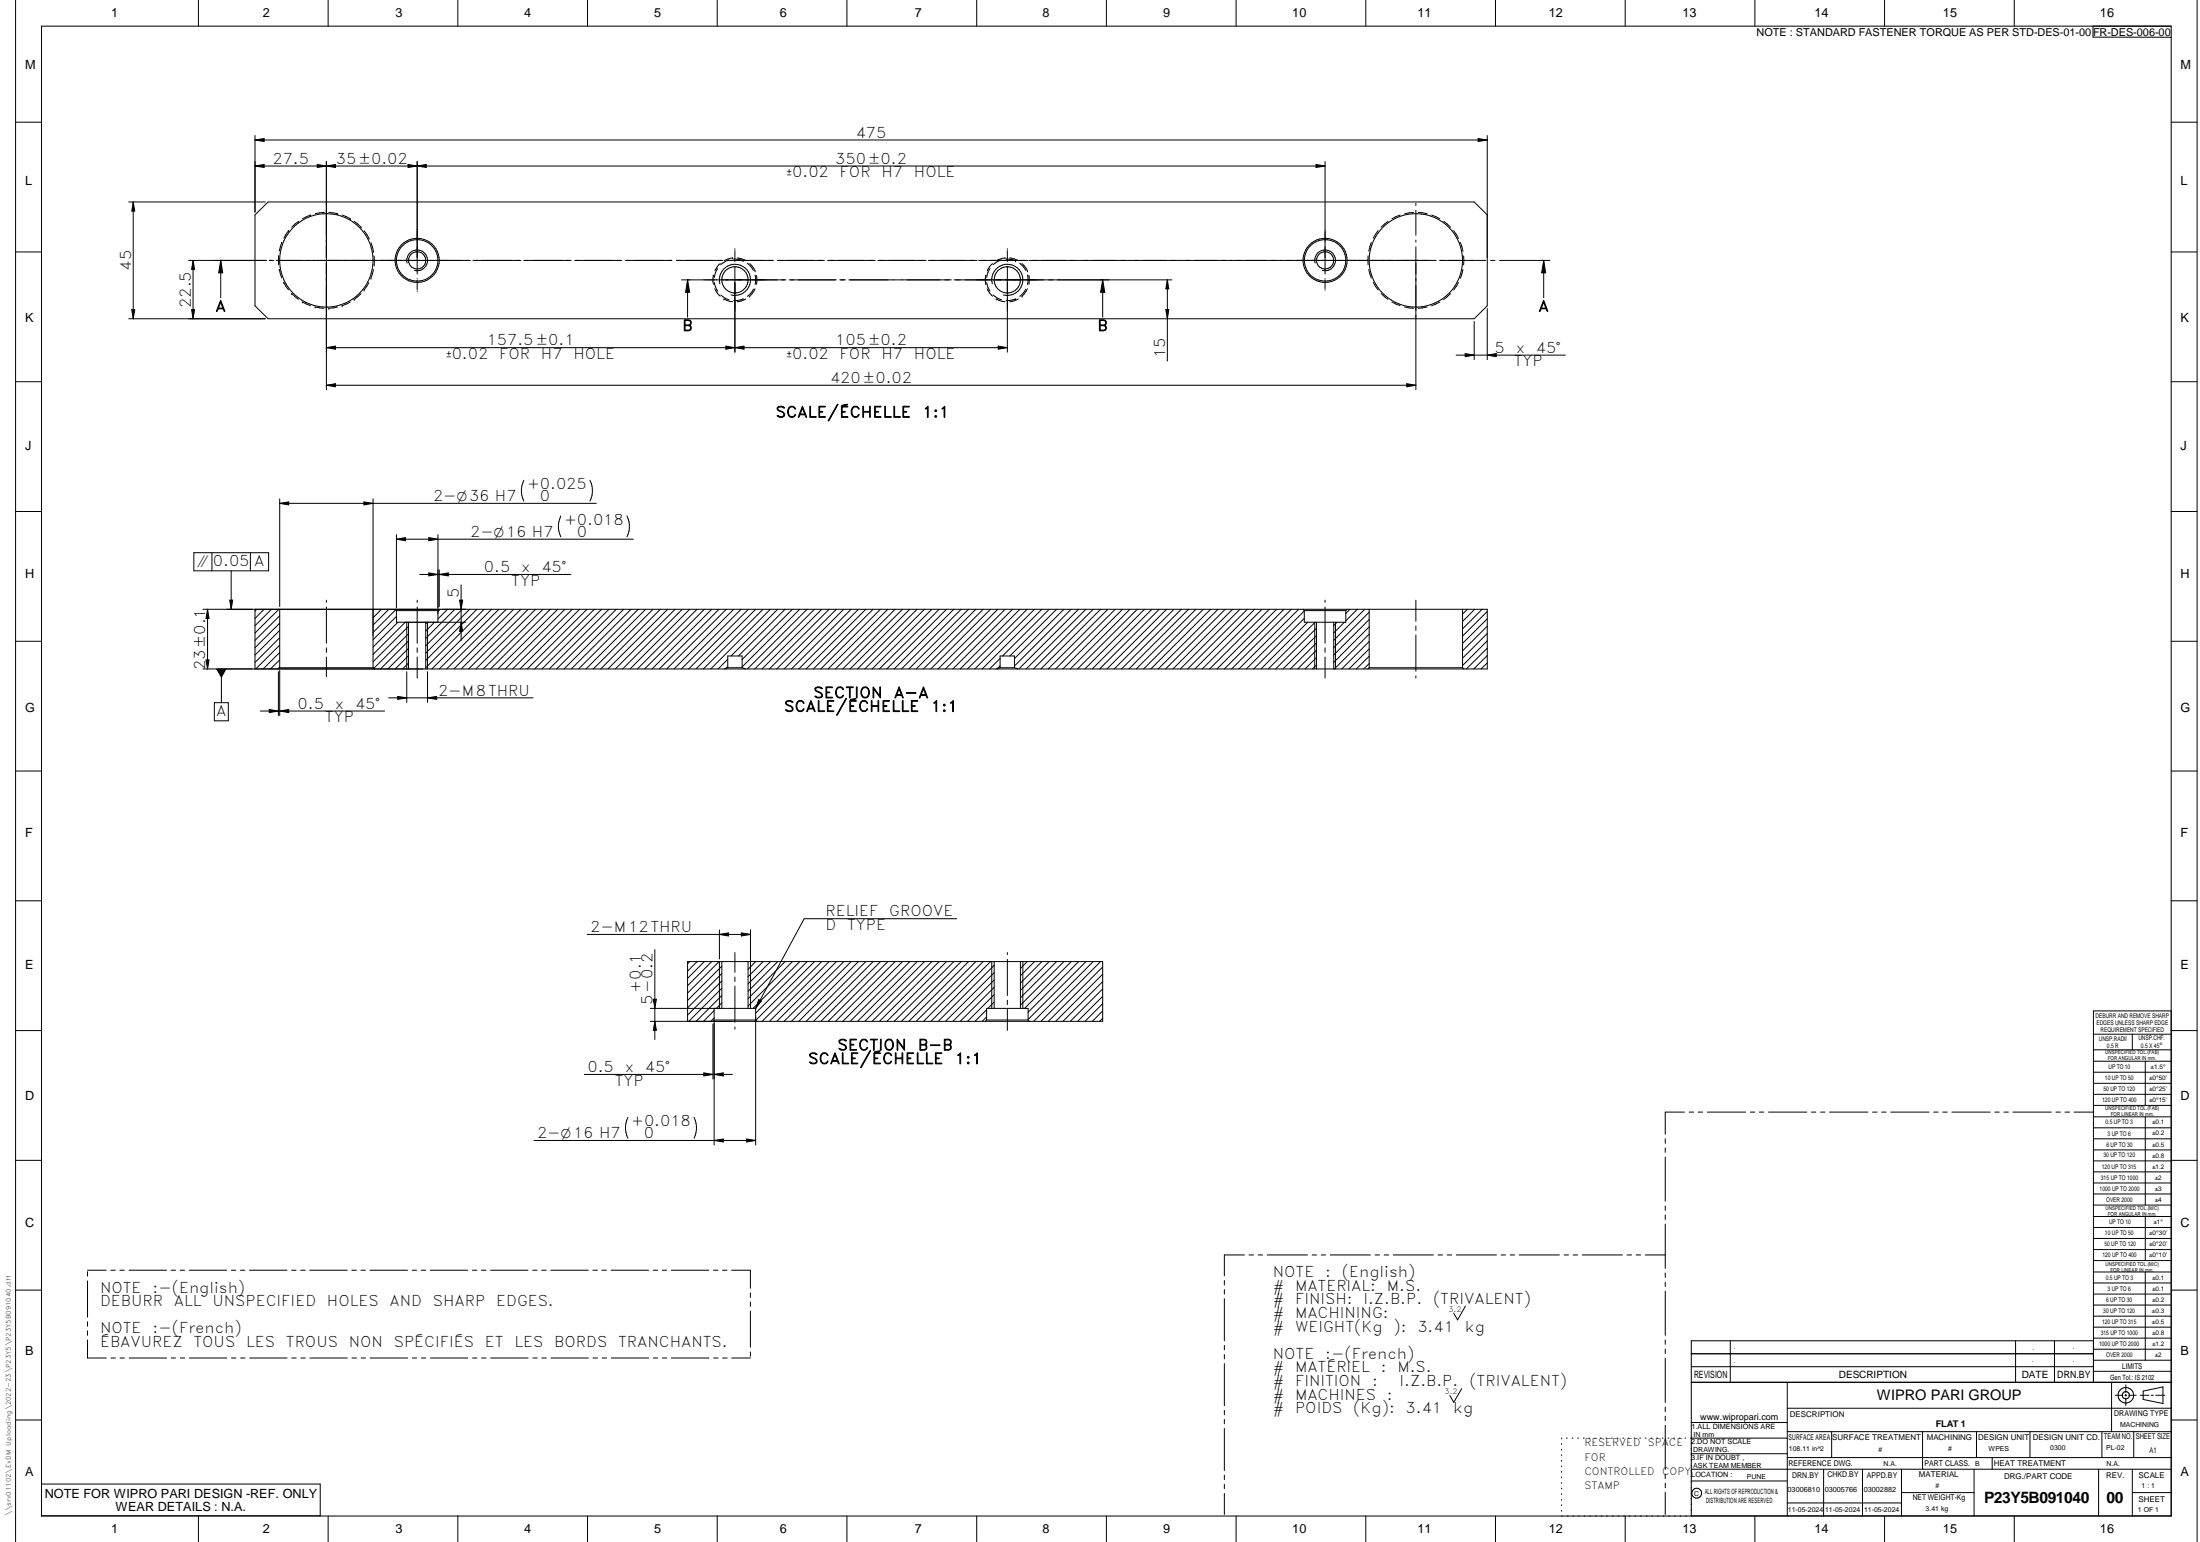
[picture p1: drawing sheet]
<svg xmlns="http://www.w3.org/2000/svg" width="848mm" height="594mm" viewBox="0 0 848 594" stroke-linecap="round" stroke-linejoin="round" font-family="sans-serif">
<g fill="none" stroke="#000" stroke-width=".39">
<path d="M6 .1v593.9M16 10.1h821v574h-821zM76.5 .1v10M126.5 .1v10M176.5 .1v10M226.5 .1v10M276.5 .1v10M326.5 .1v10M376.5 .1v10M426.5 .1v10M476.5 .1v10M526.5 .1v10"/>
<path d="M576.5 .1v10M626.5 .1v10M676.5 .1v10M726.5 .1v10M776.5 .1v10M806.8 10.1v4.2l30.2 .1M847 .1v593.9M6 47.1h10M98.3 52.2v29.5M98.3 53.9l3.5-.5v1.1zM98.3 53.9h475M569.8 53.4l3.5 .5-3.5 .6z"/>
<path d="M573.3 52.2v65.6l-5 5h-465l-5-5v-35l5-5h465l5 5M837 47.1h10M49.6 77.8h52.7M51.4 77.8l.5 3.5h-1.1zM51.4 77.8v45M98.3 64l3.5-.6v1.1zM98.3 64h412.5M122.3 63.4l3.5 .6-3.5 .5zM125.8 62.2v88M125.8 64l3.5-.6v1.1zM157.3 63.4l3.5 .6-3.5 .5zM160.8 62.2v43.4"/>
<path d="M160.8 64l3.5-.6v1.1zM507.3 63.4l3.5 .6-3.5 .5zM510.8 62.2v43.4M545.8 78.3v.9M6 97.1h10M107.4 98.6h.1M107.4 98.6v3.4M108.6 93.4h.1M108.6 93.4l-.9 3.3M111.3 88.9l-1.9 2.9M111.3 88.9h.1M115.1 85.3h.1"/>
<path d="M115.1 85.3l-2.6 2.2M119.8 82.8h.1M119.8 82.8l-3.2 1.4M124.9 81.8l-3.4 .5M124.9 81.8h.1M126.8 81.8l3.4 .5M130.2 82.3h.1M132 82.8l3 1.5M135 84.3h.1M136.6 85.3l2.6 2.2M139.2 87.5h.1M140.4 88.9l1.8 2.9"/>
<path d="M142.2 91.8h.1M143 93.5l1 3.3M144 96.8h.1M144.2 98.6v3.5M282.4 99.4h.1M282.4 99.4l-3.3 1M282.8 99.8l1.4 .1 2.2 .6M283.3 95.8v.3M283.3 96.5v3.6M284.3 99.4l1.6 .3 1.7 .8M387.4 99.4h.1M387.4 99.4l-3.4 1.1"/>
<path d="M387.9 99.8l3.6 .7M388.3 95.8v.3M388.3 96.5v3.6M389.2 99.4l1.7 .3 1.6 .8M527.4 98.6v3.4M528.6 93.4l-1 3.4M531.2 88.9l-1.8 2.9M535.1 85.3l-2.7 2.2M539.8 82.8l-3.2 1.5M544.9 81.8l-3.4 .5M545.8 81v9.7M545.8 92.5v.8"/>
<path d="M545.8 95.1v55.1M546.7 81.8l3.5 .5M551.9 82.8l3.1 1.5M556.6 85.3l2.6 2.2M560.4 88.9l1.8 2.9M563 93.5l1 3.3M564.2 98.6v3.5M837 97.1h10M50.8 119.3h1.1l-.5 3.5zM72.7 100.3h30.1M73.9 119.3h1.1l-.6 3.5zM74.4 100.3l.6 3.5h-1.1z"/>
<path d="M74.4 100.3v22.5M85.1 100.3v14.4M85.1 100.3l.8 4.8h-1.6zM103.8 100.3h1.7M107.7 103.8h.1M107.7 103.8l.9 3.3M109.4 108.8l1.8 2.9M109.4 108.8h.1M112.4 113.1h.1M112.4 113.1l2.6 2.2M116.5 116.3h.1M116.5 116.3l3.2 1.5"/>
<path d="M121.5 118.3h.1M121.5 118.3l3.3 .5M126.7 118.8h.1M130.1 118.3l-3.4 .5M131.9 117.8h.1M135 116.4l-3.1 1.4M136.5 115.4h.1M139.1 113.2l-2.6 2.2M140.3 111.8h.1M142.2 108.9l-1.9 2.9M143 107.2h.1M144 103.9l-1 3.3"/>
<path d="M144.2 102.1h.1M156.9 101.3a4 4 0 0 1 3.6-5 4 4 0 0 1 4.3 4.4 4 4 0 0 1-5 3.5M160.8 107.3v.2M160.8 108v3.6M160.8 112.1v.2M181.4 100.3h-74.9M200.8 100.3h-18.5M220.2 100.3h-18.3M239.6 100.3h-18.1M259 100.3h-17.9M260.7 100.3h17.9M262.7 107.8h4.8"/>
<path d="M265 107.8l.9 4.8h-1.6zM265 107.8v14.4M275 106h.1M275 106v3.5M275.4 108.8l.4 1.9 .8 1.5M275.5 111.3l2.1 2.8M276.6 103.5l-.8 1.4-.4 2M277.5 109.3a6 6 0 0 1 5.3-7.5 6 6 0 0 1 6.5 6.5 6 6 0 0 1-7.5 5.3M277.7 101.5l-1.3 1.3-.8 1.5M277.9 113.7l1.8 1.2 1.3 .5M279.1 115.2h.1M279.1 115.2l3.3 1"/>
<path d="M280.2 100.3h18M281 100.2l-3.2 1.8M283.3 100.6v.2M283.3 102.6v33.1M286.4 100.5h.1M286.4 115.2l-2.2 .6h-1.3M286.5 115.1h.1M287.5 115.2l-1.6 .7-1.7 .3M288.1 101.4l1.2 1.1 1.1 1.7M289 114.1h.1M289.1 101.6l2 2.8M290.4 111.4l-1.1 1.8-1.2 1"/>
<path d="M291.1 104.4h.1M291.1 111.3l-2.1 2.8M291.1 106l.2 1.8-.2 1.8M291.6 106.1v3.4M299.6 100.3h18.2M303 107.8h-35.3M304.2 107.8h18.2M319 100.3h18.4M323.7 107.8h2.2M327.2 107.8h18.7M338.4 100.3h18.6M346.1 107.8h20.6"/>
<path d="M357.8 100.3h18.8M377.2 100.3h19M380 106h.1M380 106v3.6M380.4 108.8l.4 1.9 .8 1.5M380.6 111.3l.8 1.5 1.3 1.3M381.6 103.5l-.8 1.4-.4 2M382.5 109.3a6 6 0 0 1 5.3-7.5 6 6 0 0 1 6.5 6.6 6 6 0 0 1-7.5 5.2M382.6 101.6l-1.2 1.2-.8 1.6M382.9 113.7l1.7 1.2 1.4 .5M384 115.2h.1M384 115.2l3.4 1"/>
<path d="M386 100.2l-1.4 .5-1.8 1.3M388.3 102.6v33.1M388.3 100.6v.2M391.5 115.1h.1M391.5 100.5h.1M391.5 115.2l-2.3 .6h-1.3M392.6 115.1l-1.7 .8-1.6 .3M393.1 101.4l1.2 1.1 1.1 1.7M394 114.1h.1M394 101.5l2.1 2.9M395.4 111.4l-1.1 1.8-1.2 1M396.1 106l.2 1.8-.2 1.8"/>
<path d="M396.1 104.4h.1M396.1 111.3l-2.1 2.8M396.6 106v3.5M396.7 100.3h19.1M416.1 100.3h137.5M425.1 107.8l.8 4.8h-1.6zM425.1 107.8v14.4M449.4 119.3h1.2l-.6 3.5zM450 107.8v31.3M450 107.8l.6 3.5h-1.2zM451.7 107.8h-84M506.9 101.3a4 4 0 0 1 3.6-5 4 4 0 0 1 4.3 4.4 4 4 0 0 1-5 3.5"/>
<path d="M510.8 107.3v.2M510.8 107.9v3.3M510.8 111.6v.2M527.6 103.8l1 3.3M529.4 108.8l1.8 2.9M532.4 113.1l2.7 2.3M536.5 116.3l3.2 1.5M541.4 118.3l3.5 .5M550.1 118.3l-3.4 .5M554.9 100.3h17.9M555 116.4l-3.1 1.4M559.2 113.1l-2.7 2.3"/>
<path d="M562.2 108.8l-1.8 3M564 103.8l-1 3.4M573.3 118.9v19.7M574.6 100.3h1.7M578.1 100.3h14.3M592.7 100.3h4.8M595.1 100.3l.7 4.8h-1.5zM595.1 100.3v14.4M49.6 122.8h52.7M125.8 133.9l3.5-.6v1.2zM125.8 133.9h262.5M279.8 133.3v1.2l7-1.2v1.2z"/>
<path d="M384.8 133.3l3.5 .6-3.5 .6zM561.3 136.8h42.1M564.8 136.2l3.5 .6-3.5 .6zM568.3 123.9v14.7M573.3 136.8l3.5-.6v1.2zM6 147.1h10M125.8 148.4l3.5-.6v1.2zM125.8 148.4h420M542.3 147.8l3.5 .6-3.5 .6zM837 147.1h10M6 197.1h10M107.8 192.2v41.5"/>
<path d="M107.8 193.9l3.5-.5v1.1zM107.8 193.9h122.1M140.3 193.4l3.5 .5-3.5 .6zM143.8 192.2v65.1M201.9 185a9 9 0 0 0 0 8.1M216.2 198.8a9 9 0 0 0 0 8M227.4 185a9 9 0 0 1 0 8.1M241.7 198.8a9 9 0 0 1 0 8M837 197.1h10M74.7 212.9h28.8v7h-28.8zM81.7 212.9v7M89.1 219.9v14.8"/>
<path d="M96.5 212.9v7M152.8 206v28.2M152.8 207.7h91.3M152.8 207.7l3.5-.6v1.2zM165.3 207.1l3.5 .6-3.5 .6zM168.8 206v33.7M169.3 219.5v14.2M78.2 234.7h495.1v23h-495.1M80 234.7l.6 3.6h-1.2zM80 234.7v23M88.6 231.2h1.1l-.6 3.5zM98.3 234.7v23"/>
<path d="M99 234.7l-.7 .7M101.8 234.7l-3.5 3.6M104.6 234.7l-6.3 6.4M107.5 234.7l-9.2 9.2M107.8 237.2l-9.5 9.5M107.8 234.7v22.6M125.8 231.2v.9M125.8 233.8v14M144.2 234.7l-.4 .5M147.1 234.7l-3.3 3.3M149.9 234.7l-6.1 6.1M152.3 234.7l.5 .5"/>
<path d="M152.5 234.9l-8.7 8.8M152.8 237.5l-9 9M152.8 235.2v4.5h26.7M153.4 239.7l-9.6 9.6M156.2 239.7l-12.4 12.4M156.8 239.7v18M157.5 239.7v18M160.8 231.2v.9M160.8 233.8v14M161.8 221.3h58.2M164.1 239.7v18M164.7 239.7l-.6 .6"/>
<path d="M164.8 239.7v18M165.3 220.7l3.5 .6-3.5 .6zM167.5 239.7l-3.4 3.4M169.3 221.3l3.5-.6v1.2zM169.3 234.7l-.5 .5h-16M169.7 234.7l-.9 .9M172.5 234.7l-3.7 3.8M175.3 234.7l-11.2 11.3M177.2 231.2h1.2l-.6 3.5zM177.8 239.7l.6 3.5h-1.2zM177.8 225.3v21.5M178.2 234.7l-14.1 14.1"/>
<path d="M181 234.7l-16.9 16.9M183.9 234.7l-19.8 19.7M186.6 234.7l-22.5 22.6M189.5 234.7l-23 23M192.3 234.7l-23 23M195.2 234.7l-23 23M198 234.7l-23 23M200.8 234.7l-23 23M203.6 234.7l-23 23M206.5 234.7l-23 23M209.3 234.7l-23 23M212.1 234.7l-23 23"/>
<path d="M215 234.7l-23.1 23M217.8 234.7l-23 23M220.6 234.7l-23 23M223.4 234.7l-23 23M226.3 234.7l-23.1 23M229.1 234.7l-23 23M231.9 234.7l-23 23M234.7 234.7l-22.9 23M237.6 234.7l-23 23M240.4 234.7l-23 23M243.2 234.7l-23 23M246 234.7l-22.9 23"/>
<path d="M248.9 234.7l-23 23M251.7 234.7l-23 23M254.6 234.7l-23 23M257.4 234.7l-23 23M260.2 234.7l-23 23M263 234.7l-23 23M265.9 234.7l-23 23M268.7 234.7l-23 23M271.5 234.7l-23 23M274.4 234.7l-23.1 23M277.2 234.7l-23 23M280 234.7l-23 23"/>
<path d="M282.8 234.7l-23 23M285.7 234.7l-23 23M288.5 234.7l-23 23M291.3 234.7l-23 23M294.1 234.7l-23 23M297 234.7l-23 23M299.8 234.7l-18 18M302.6 234.7l-18 18M305.5 234.7l-19.4 19.4M308.3 234.7l-22.2 22.2M311.1 234.7l-23 23M313.9 234.7l-22.9 23"/>
<path d="M316.8 234.7l-23 23M319.6 234.7l-23 23M322.4 234.7l-23 23M325.2 234.7l-22.9 23M328.1 234.7l-23 23M330.9 234.7l-23 23M333.8 234.7l-23.1 23M336.5 234.7l-22.9 23M339.4 234.7l-23 23M342.2 234.7l-23 23M345.1 234.7l-23 23M347.9 234.7l-23 23"/>
<path d="M350.7 234.7l-23 23M353.5 234.7l-23 23M356.4 234.7l-23 23M359.2 234.7l-23 23M362 234.7l-23 23M364.9 234.7l-23.1 23M367.7 234.7l-23 23M370.5 234.7l-23 23M373.3 234.7l-22.9 23M376.2 234.7l-23 23M379 234.7l-23 23M381.8 234.7l-23 23"/>
<path d="M384.6 234.7l-22.9 23M387.5 234.7l-23 23M390.3 234.7l-23 23M393.1 234.7l-23 23M395.9 234.7l-22.9 23M398.8 234.7l-23 23M401.6 234.7l-23 23M404.5 234.7l-18 18M407.3 234.7l-18 18M410.1 234.7l-19 19M412.9 234.7l-21.8 21.9M415.8 234.7l-23 23"/>
<path d="M418.6 234.7l-23 23M421.4 234.7l-23 23M424.3 234.7l-23.1 23M427.1 234.7l-23 23M429.9 234.7l-23 23M432.7 234.7l-23 23M435.6 234.7l-23 23M438.4 234.7l-23 23M441.2 234.7l-23 23M444 234.7l-23 23M446.9 234.7l-23 23M449.7 234.7l-23 23"/>
<path d="M452.5 234.7l-23 23M455.4 234.7l-23.1 23M458.2 234.7l-23 23M461 234.7l-23 23M463.8 234.7l-22.9 23M466.7 234.7l-23 23M469.5 234.7l-23 23M472.3 234.7l-23 23M475.1 234.7l-22.9 23M478 234.7l-23 23M480.8 234.7l-23 23M483.7 234.7l-23.1 23"/>
<path d="M486.5 234.7l-23 23M489.3 234.7l-23 23M492.1 234.7l-23 23M495 234.7l-23 23M497.8 234.7l-23 23M500.6 234.7l-23 23M502.3 234.7l.5 .5M502.8 235.4l-22.4 22.3M502.8 238.2l-19.5 19.5M502.8 235.2v4.5h16v-4.5M502.8 235.2h16M504.1 239.7l-18 18"/>
<path d="M506.8 239.7v18M506.9 239.7l-18 18M507.5 239.7v18M510.8 231.2v.9M510.8 233.8v14M514.1 239.7v18M514.8 239.7v18M515.4 239.7l-1.3 1.3M518.2 239.7l-4.1 4.1M519.3 234.7l-.5 .5M520.4 234.7l-1.6 1.6M523.2 234.7l-4.4 4.5"/>
<path d="M526.1 234.7l-12 12M527.8 235.8l-13.7 13.7M527.8 238.7l-13.7 13.6M527.8 234.7v22.6M545.8 231.2v8.2M563.8 234.7v22.6M565.7 234.7l-1.9 1.9M568.5 234.7l-4.7 4.7M571.3 234.7l-7.5 7.6M573.3 235.6l-9.5 9.5M573.3 238.4l-9.5 9.5M6 247.1h10"/>
<path d="M79.4 254.3h1.2l-.6 3.4zM85.3 257.7v13M107.3 258.8v16.9M107.8 248.5l-9.2 9.2M107.8 240.1l-9.5 9.5M107.8 242.9l-9.5 9.5M107.8 245.7l-9.5 9.5M107.8 251.4l-6.4 6.3M107.8 254.2l-3.5 3.5M107.8 257l-.7 .7M107.8 258.3v17.4M107.8 257.3l-.5 .4"/>
<path d="M107.8 257.3h36M125.8 249.6v1.7M125.8 253.1v7.6M143.8 257.3l.5 .4M156.8 258.8v11.8M157.5 244.1l-13.4 13.4M157.5 241.3l-13.7 13.7M157.5 246.9l-10.8 10.8M157.5 249.8l-8 7.9M157.5 252.6l-5.1 5.1M157.5 255.4l-2.3 2.3M160.8 249.6v1.7"/>
<path d="M160.8 253.1v8.1M164.8 258.8v11.8M279.9 257.5l-.6 .2M280.5 254l-3.7 3.7M280.5 256.8l-.6 .7M280.5 257.3l-.6 .2M280.5 257.3v-4.6h5.6v4.6M280.5 257.3h5.6M286.1 257.3l1.2 .4M385.5 253.7l-4 4M385.5 256.5l-1.2 1.2M385.5 257.3l-1.2 .4"/>
<path d="M385.5 257.3h5.6M391.1 257.3v-4.6h-5.6v4.6M391.1 257.3l1.2 .4M507.5 247.7l-10.1 10M507.5 250.5l-7.2 7.2M507.5 242l-15.8 15.7M507.5 253.3l-4.4 4.4M507.5 244.9l-12.9 12.8M507.5 256.2l-1.6 1.5M510.8 249.6v1.7M510.8 253.1v8.1M527.8 252.8l-4.9 4.9"/>
<path d="M527.8 244.3l-13.4 13.4M527.8 241.5l-13.7 13.7M527.8 247.1l-10.6 10.6M527.8 255.7l-2.1 2M527.8 250l-7.8 7.7M527.8 257.3l-.5 .4M527.8 257.3h36M545.8 241.2v1.7M545.8 244.6v14M563.8 257.3l.5 .4M573.3 249.7l-8 8M573.3 252.6l-5.2 5.1"/>
<path d="M573.3 241.3l-9.5 9.4M573.3 244.1l-9.5 9.5M573.3 246.9l-9.5 9.5M573.3 255.4l-2.4 2.3M837 247.1h10M82.6 270.7h5.4v7h-5.4zM100.3 273.9h48M103.8 273.3l3.5 .6-3.5 .6zM107.8 273.9l3.5-.6v1.2zM149.8 268.9h55.7M153.3 268.3l3.5 .6-3.5 .6zM164.8 268.9l3.5-.6v1.2z"/>
<path d="M545.8 260.4v.8M6 297.1h10M837 297.1h10M6 347h10M277.3 358.3v11.1M285.8 359.4l3.5 .6-3.5 .6zM289.3 358.3v30.2M368.8 353.9h-58.8l-18.7 34.6M837 347h10M226.3 360h63M252.4 365.8v34.7M265.9 370.5l-.9 .8"/>
<path d="M268.7 370.5l-3.7 3.6M271.5 370.5l-6.5 6.4M274.4 370.5l-9.4 9.3M277.2 370.5l-12.2 12.1M277.3 370.5v18M277.3 360l3.5-.6v1.2zM278.3 372.2l-13.3 13.2M278.3 375.1l-13.3 13.2M278.3 377.9l-13.3 13.2M278.3 370.5v18M283.3 367v7.6M283.3 376.4v1.7"/>
<path d="M283.3 379.9v14M288.4 370.5v18M288.5 370.5l-.1 .1M291.3 370.5l-2.9 3M294.2 370.5l-5.8 5.8M297 370.5l-8.6 8.6M299.8 370.5l-11.4 11.4M302.6 370.5l-14.2 14.3M305.5 370.5l-17.1 17.1M308.3 370.5l-18 18M311.1 370.5l-19.8 19.8M314 370.5l-22.6 22.6"/>
<path d="M316.8 370.5l-23 23M319.6 370.5l-23 23M322.5 370.5l-23 23M325.3 370.5l-23 23M328.1 370.5l-23 23M330.9 370.5l-23 23M333.8 370.5l-23 23M336.6 370.5l-23 23M339.4 370.5l-23 23M342.3 370.5l-23.1 23M345.1 370.5l-23 23M347.9 370.5l-23 23"/>
<path d="M350.7 370.5l-23 23M353.6 370.5l-23 23M356.4 370.5l-23 23M359.2 370.5l-23 23M362 370.5l-23 23M364.9 370.5l-23 23M367.7 370.5l-23 23M370.5 370.5l-23 23M373.4 370.5l-23 23M376.2 370.5l-23 23M379 370.5l-23 23M381.8 370.5l-22.9 23"/>
<path d="M382.3 370.5v18M383.2 377.6l-15.9 15.9M383.2 371.9l-21.5 21.6M383.2 374.7l-18.7 18.8M383.2 370.5v18M388.3 367v.8M388.3 369.6v13.9M393.4 370.5v18M394.3 370.5v18M396 370.5l-2.6 2.6M398.8 370.5l-5.4 5.4M401.7 370.5l-8.3 8.3"/>
<path d="M404.5 370.5l-11.1 11.1M407.3 370.5l-13.9 13.9M410.1 370.5l-16.7 16.8M413 370.5l-18 18M415.8 370.5l-19.5 19.5M418.6 370.5l-22.3 22.3M421.4 370.5l-23 23M424.3 370.5l-23 23M425.1 372.5l-21 21M425.1 375.3l-18.1 18.2M425.1 378.2l-15.4 15.3M6 397h10"/>
<path d="M251.8 385h1.2l-.6 3.5zM252.4 393.5l.6 3.5h-1.2zM265 393.5v-23h160.1v23h-174.4M274.8 394.5v21.2M275.3 392.2l-1.3 1.3M275.3 389.3l-4.1 4.2M275.3 388.5v4.5M275.3 393l-.5 .5M275.3 393h16l.5 .5M275.3 394v47.2M278.3 386.4l-2.1 2.1M278.3 383.5l-9.9 10"/>
<path d="M278.3 380.7l-12.8 12.8M283.3 395.6v.9M291.3 388.5h-40.6M291.3 388.5v52.7M292.5 385.1l1 .6-2.2 2.8zM380.3 389l-4.5 4.5M380.3 391.8l-1.7 1.7M380.3 393l-.5 .5M380.3 393h16M380.3 393v-4.5h16v4.5M383.2 386l-2.4 2.5M383.2 380.4l-13 13.1"/>
<path d="M383.2 383.2l-10.2 10.3M388.3 385.4v1.7M388.3 388.8v8.2M396.3 393l.5 .5M425.1 389.5l-4 4M425.1 381l-12.5 12.5M425.1 392.3l-1.2 1.2M425.1 383.8l-9.7 9.7M425.1 386.7l-6.8 6.8M807 398.4h30M822 398.4v6.1M837 397h10"/>
<path d="M837 389.5h-30v143.1M225.3 413.9h57M271.3 413.3l3.5 .6-3.5 .6zM275.3 413.9l3.5-.6v1.2zM807 404.5h30M807 408.9h30M807 413.1h30M807 417.4h30M827 408.9v17M205.8 439.4h85.5M242.1 430.5a9 9 0 0 0 0 8M267.5 430.5a9 9 0 0 1 0 8"/>
<path d="M275.3 439.4l3.5-.6v1.2zM287.8 438.8l3.5 .6-3.5 .6zM641.9 438.7v1.8M649.4 428.5h-7.5v8.5M651.2 428.5h1.7M654.6 428.5h1.8M658.2 428.5h14.7M674.7 428.5h1.7M678.2 428.5h1.7M681.7 428.5h14.8M698.3 428.5h1.7M701.8 428.5h1.7"/>
<path d="M705.3 428.5h14.7M721.9 428.5h1.7M725.3 428.5h1.8M728.9 428.5h14.7M745.4 428.5h1.7M748.9 428.5h1.7M752.4 428.5h14.8M769 428.5h1.7M772.5 428.5h1.7M776 428.5h14.7M792.6 428.5h1.7M796 428.5h1.8"/>
<path d="M799.5 428.5h7.4M807 421.6h30M807 425.9h30M807 430.3h30M807 434.5h30M807 438.7h30M827 430.3v34M6 447h10M641.9 442.3v1.6M641.9 445.8v17M807 443h30M807 447.3h30"/>
<path d="M807 451.5h30M807 455.8h30M807 460h30M837 447h10M641.9 464.6v1.7M641.9 468.1v1.7M641.9 471.6v17.1M807 464.3h30M807 468.7h30M807 472.9h30M807 477.1h30M827 468.7v16.9"/>
<path d="M6 497h10M33.7 490v1.7M33.7 493.5v13.9M33.7 489.4h7.2M42.7 489.4h1.7M46.2 489.4h1.7M49.7 489.4h14.5M66 489.4h1.6M69.5 489.4h1.7M72.9 489.4h14.5M89.2 489.4h1.7M92.7 489.4h1.7"/>
<path d="M96.2 489.4h14.4M112.4 489.4h1.7M115.9 489.4h1.7M119.4 489.4h14.5M135.6 489.4h1.8M139.1 489.4h1.7M142.7 489.4h14.4M158.9 489.4h1.7M162.4 489.4h1.7M165.9 489.4h14.4M182.1 489.4h1.7M185.6 489.4h1.7"/>
<path d="M189.1 489.4h14.4M205.4 489.4h1.7M208.8 489.4h1.8M212.3 489.4h14.5M228.6 489.4h1.7M232.1 489.4h1.7M235.6 489.4h14.4M251.8 489.4h1.7M255.3 489.4h1.7M258.8 489.4h14.4M275 489.4h1.7M278.5 489.4h1.7"/>
<path d="M282 489.4h7.3v6.9M289.3 498.1v1.7M472 493.4v1.6M472 496.8v1.8M479.7 483.5h-7.7v8M481.5 483.5h1.7M485 483.5h1.7M488.5 483.5h15.5M505.8 483.5h1.7M509.3 483.5h1.7M512.8 483.5h15.5M530.1 483.5h1.7"/>
<path d="M533.6 483.5h1.7M537.1 483.5h15.5M554.4 483.5h1.7M557.9 483.5h1.7M561.4 483.5h15.5M578.7 483.5h1.6M582.2 483.5h1.7M585.6 483.5h15.5M603 483.5h1.6M606.4 483.5h1.8M609.9 483.5h15.5M627.2 483.5h1.7"/>
<path d="M630.7 483.5h1.7M634.2 483.5h7.7M641.9 490.4v1.7M641.9 493.9v1.7M641.9 497.4v17.1M807 481.4h30M807 485.6h30M807 490.1h30M807 494.3h30M807 498.6h30M827 490.1v33.9M837 497h10"/>
<path d="M33.7 516.2v7h7.3M33.7 509.2v1.7M33.7 512.7v1.7M289.3 501.6v1.7M289.3 505.1v13.9M472 500.3v16.3M472 518.3v1.8M564.9 503.2l-3 5.3-1.5-2.6M641.9 516.3v1.6M641.9 519.8v1.7M667 516.6v16M777 516.6v16"/>
<path d="M792 516.6v16M807 502.8h30M807 507.1h30M807 511.3h30M807 515.5h30M807 519.8h30M807 516.6h-155v67.5M42.8 523.2h1.7M46.3 523.2h1.7M49.8 523.2h14.4M66 523.2h1.7M69.5 523.2h1.7"/>
<path d="M73 523.2h14.5M89.2 523.2h1.7M92.8 523.2h1.6M96.2 523.2h14.5M112.5 523.2h1.7M116 523.2h1.7M119.5 523.2h14.4M135.7 523.2h1.7M139.2 523.2h1.7M142.7 523.2h14.4M158.9 523.2h1.7M162.4 523.2h1.7"/>
<path d="M165.9 523.2h14.4M182.2 523.2h1.7M185.6 523.2h1.8M189.1 523.2h14.5M205.4 523.2h1.7M208.9 523.2h1.7M212.4 523.2h14.4M228.6 523.2h1.7M232.1 523.2h1.7M235.6 523.2h14.5M251.8 523.2h1.7M255.4 523.2h1.6"/>
<path d="M258.8 523.2h14.5M275.1 523.2h1.7M278.6 523.2h1.7M282.1 523.2h7.2M289.3 520.9v1.7M472 521.8v1.7M472 525.4v16.2M563.5 535l-3.1 5.3-1.5-2.7M641.9 523.2v17.1M652 532.6h185.2M652 521.5h155M652 526.5h155"/>
<path d="M689 532.6v51.4M807 524h30M807 528.3h30M814 532.6v19M815.5 537.5h2.8M819.1 537.5h.7M819.5 533.5v2.9M819.5 537.2v.7M819.5 538.7v2.8M820.6 537.5h2.9M825 537.5h3.4M826.2 535.9l7.6-1.6v6.4l-7.6-1.5z"/>
<path d="M829.3 537.5h.8M831 537.5h3.5M6 547.1h10M472 543.3v1.7M472 546.9v1.7M472 550.3v16.2M602 554.1v.3M602 556.2v.3M602 558.3v.3M603.8 554.1h.4M606 554.1h.3M608.2 554.1h.3"/>
<path d="M610.4 554.1h.3M612.6 554.1h.3M614.7 554.1h.3M616.9 554.1h.3M619.1 554.1h.3M621.2 554.1h.3M623.4 554.1h.3M625.6 554.1h.3M627.8 554.1h.3M629.9 554.1h.4M632.1 554.1h.3M634.3 554.1h.3"/>
<path d="M636.5 554.1h.3M638.6 554.1h.3M640.8 554.1h.3M641.9 542.1v1.7M641.9 545.6v1.7M641.9 549.1v17M643 554.1h.3M645.2 554.1h.3M647.3 554.1h.4M649.5 554.1h.3M652 548h37M689 542.5h148"/>
<path d="M689 551.6h148M689 554.1h-37.3M706.1 551.6v10M741.1 551.6v14.4M761.9 551.6v10M782.5 551.6v10M810.3 551.6v10M822.5 551.6v10M837 547.1h10M16 571.8h107.4v12.2h-107.4M472 568.3v1.8M472 571.8v1.7"/>
<path d="M472 575.4v8.1M602 560.5v.3M602 562.6v.3M602 564.8v.3M602 566.9v.3M602 569v.3M602 571.2v.3M602 573.3v.4M602 575.5v.3M602 577.6v.3M602 579.8v.3M641.9 567.9v1.7"/>
<path d="M641.9 571.4v1.8M641.9 574.9v8.6M652 570.6h37M652 560.1h37M689 561.6h148M689 579h44M703 566v18M718 566v18M733 575.1h28M733 566v18M761 566v18M768 561.6v4.4"/>
<path d="M809 566v18M822 566v18M822 575.1h15M837 566h-185M76.5 584.1v9.9M126.5 584.1v9.9M176.5 584.1v9.9M226.5 584.1v9.9M276.5 584.1v9.9M326.5 584.1v9.9M376.5 584.1v9.9M426.5 584.1v9.9"/>
<path d="M476.5 584.1v9.9M526.5 584.1v9.9M576.5 584.1v9.9M602 581.9v.3M626.5 584.1v9.9M652 584h185M676.5 584.1v9.9M726.5 584.1v9.9M776.5 584.1v9.9"/>
<circle cx="125.8" cy="100.3" r="18"/>
<circle cx="160.8" cy="100.3" r="3.3"/>
<circle cx="160.8" cy="100.3" r="8"/>
<circle cx="160.8" cy="100.3" r="8.5"/>
<circle cx="283.3" cy="107.8" r="5.1"/>
<circle cx="388.3" cy="107.8" r="5.1"/>
<circle cx="510.8" cy="100.3" r="8"/>
<circle cx="510.8" cy="100.3" r="3.3"/>
<circle cx="510.8" cy="100.3" r="8.5"/>
<circle cx="545.8" cy="100.3" r="18"/>
<circle cx="819.5" cy="537.5" r="2.99"/>
<circle cx="819.5" cy="537.5" r="1.39"/>
<circle cx="654.1" cy="575.3" r="1.9"/>
</g>
<g fill="#000">
<path d="M98.3 53.9l3.5-.5v1.1zM569.8 53.4l3.5 .5-3.5 .6zM98.3 64l3.5-.6v1.1zM122.3 63.4l3.5 .6-3.5 .5zM125.8 64l3.5-.6v1.1zM157.3 63.4l3.5 .6-3.5 .5zM160.8 64l3.5-.6v1.1zM507.3 63.4l3.5 .6-3.5 .5zM51.4 77.8l.5 3.5h-1.1zM50.8 119.3h1.1l-.5 3.5zM73.9 119.3h1.1l-.6 3.5zM74.4 100.3l.6 3.5h-1.1z"/>
<path d="M85.1 100.3l.8 4.8h-1.6zM265 107.8l.9 4.8h-1.6zM425.1 107.8l.8 4.8h-1.6zM450 107.8l.6 3.5h-1.2zM449.4 119.3h1.2l-.6 3.5zM595.1 100.3l.7 4.8h-1.5zM125.8 133.9l3.5-.6v1.2zM279.8 133.3l3.5 .6-3.5 .6zM283.3 133.9l3.5-.6v1.2zM384.8 133.3l3.5 .6-3.5 .6zM564.8 136.2l3.5 .6-3.5 .6zM573.3 136.8l3.5-.6v1.2z"/>
<path d="M125.8 148.4l3.5-.6v1.2zM542.3 147.8l3.5 .6-3.5 .6zM107.8 193.9l3.5-.5v1.1zM140.3 193.4l3.5 .5-3.5 .6zM152.8 207.7l3.5-.6v1.2zM165.3 207.1l3.5 .6-3.5 .6zM80 234.7l.6 3.6h-1.2zM88.6 231.2h1.1l-.6 3.5zM165.3 220.7l3.5 .6-3.5 .6zM169.3 221.3l3.5-.6v1.2zM177.2 231.2h1.2l-.6 3.5zM79.4 254.3h1.2l-.6 3.4z"/>
<path d="M83.3 257.7h4l-2 3.5zM177.8 239.7l.6 3.5h-1.2zM103.8 273.3l3.5 .6-3.5 .6zM107.8 273.9l3.5-.6v1.2zM153.3 268.3l3.5 .6-3.5 .6zM164.8 268.9l3.5-.6v1.2zM277.3 360l3.5-.6v1.2zM285.8 359.4l3.5 .6-3.5 .6zM251.8 385h1.2l-.6 3.5zM252.4 393.5l.6 3.5h-1.2zM292.5 385.1l1 .6-2.2 2.8zM271.3 413.3l3.5 .6-3.5 .6z"/>
<path d="M275.3 413.9l3.5-.6v1.2zM275.3 439.4l3.5-.6v1.2zM287.8 438.8l3.5 .6-3.5 .6z"/>
</g>
<g font-size="6">
<text x="764.8" y="578.9">P23Y5B091040</text>
<text x="812.1" y="578.9">00</text>
</g>
<g font-size="5.7">
<text x="329.9" y="53.1">475</text>
<text x="105" y="63.1">27.5</text>
<text x="129.5" y="63.1">35±0.02</text>
<text x="322" y="63.1">350±0.2</text>
<text x="323.7" y="68.3">FOR</text>
<text x="339.8" y="68.3">H7</text>
<text x="352.3" y="68.3">HOLE</text>
<text x="50.5" y="104.3" transform="rotate(-90 50.5 104.3)">45</text>
<text x="73.6" y="118.6" transform="rotate(-90 73.6 118.6)">22.5</text>
<text x="83.1" y="120">A</text>
<text x="593" y="120">A</text>
<text x="263" y="127.5">B</text>
<text x="423" y="127.5">B</text>
<text x="187.6" y="133.1">157.5±0.1</text>
<text x="322" y="133.1">105±0.2</text>
<text x="449.1" y="137.9" transform="rotate(-90 449.1 137.9)">15</text>
<text x="576.1" y="135.9">5</text>
<text x="584.3" y="135.9">x</text>
<text x="592.1" y="135.9">45°</text>
<text x="192.4" y="138.3">FOR</text>
<text x="208.5" y="138.3">H7</text>
<text x="221.1" y="138.3">HOLE</text>
<text x="323.7" y="138.3">FOR</text>
<text x="339.8" y="138.3">H7</text>
<text x="352.3" y="138.3">HOLE</text>
<text x="583.6" y="141.2">TYP</text>
<text x="320" y="147.5">420±0.02</text>
<text x="299" y="160.8">SCALE/ÉCHELLE</text>
<text x="355.5" y="160.8">1:1</text>
<text x="203.2" y="188.5">+0.025</text>
<text x="167" y="193.1">2-O36 H7</text>
<text x="208.2" y="193.1">0</text>
<text x="217.4" y="202.3">+0.018</text>
<text x="181.2" y="206.8">2-O16 H7</text>
<text x="222.4" y="206.8">0</text>
<text x="82.1" y="218.2">0.05 A</text>
<text x="186.6" y="220.4">0.5</text>
<text x="200.9" y="220.4">x</text>
<text x="208.7" y="220.4">45°</text>
<text x="197.1" y="225.7">TYP</text>
<text x="176.9" y="230.5" transform="rotate(-90 176.9 230.5)">5</text>
<text x="79.1" y="258.1" transform="rotate(-90 79.1 258.1)">23±0.1</text>
<text x="168.9" y="268">2-M8THRU</text>
<text x="313.6" y="268.9">SECTION</text>
<text x="344.6" y="268.9">A-A</text>
<text x="83.4" y="276">A</text>
<text x="114.7" y="273">0.5</text>
<text x="129.1" y="273">x</text>
<text x="136.9" y="273">45°</text>
<text x="302.3" y="274.2">SCALE/ÉCHELLE</text>
<text x="358.8" y="274.2">1:1</text>
<text x="125.3" y="278.3">TYP</text>
<text x="318.2" y="353.1">RELIEF</text>
<text x="342.8" y="353.1">GROOVE</text>
<text x="227.5" y="359.1">2-M12THRU</text>
<text x="318.2" y="358.3">D</text>
<text x="326.6" y="358.3">TYPE</text>
<text x="247" y="382.4" transform="rotate(-90 247 382.4)">+0.1</text>
<text x="251.5" y="387.1" transform="rotate(-90 251.5 387.1)">5-0.2</text>
<text x="322.8" y="404.6">SECTION</text>
<text x="353.9" y="404.6">B-B</text>
<text x="226.5" y="413">0.5</text>
<text x="240.8" y="413">x</text>
<text x="248.6" y="413">45°</text>
<text x="311.5" y="409.9">SCALE/ÉCHELLE</text>
<text x="368.1" y="409.9">1:1</text>
<text x="237" y="418.3">TYP</text>
<text x="243.3" y="434">+0.018</text>
<text x="207.1" y="438.5">2-O16 H7</text>
<text x="248.2" y="438.5">0</text>
<text x="490.6" y="492">NOTE</text>
<text x="510.8" y="492">:</text>
<text x="517.3" y="492">(English)</text>
<text x="38.6" y="498">NOTE</text>
<text x="58.8" y="498">:-(English)</text>
<text x="490.6" y="497.2">#</text>
<text x="499.2" y="497.2">MATERIAL:</text>
<text x="534.7" y="497.2">M.S.</text>
<text x="38.6" y="503.2">DEBURR</text>
<text x="67" y="503.2">ALL</text>
<text x="81.9" y="503.2">UNSPECIFIED</text>
<text x="126" y="503.2">HOLES</text>
<text x="150.2" y="503.2">AND</text>
<text x="166.9" y="503.2">SHARP</text>
<text x="191.3" y="503.2">EDGES.</text>
<text x="490.6" y="502.5">#</text>
<text x="499.2" y="502.5">FINISH:</text>
<text x="525.6" y="502.5">I.Z.B.P.</text>
<text x="552.4" y="502.5">(TRIVALENT)</text>
<text x="490.6" y="507.7">#</text>
<text x="499.2" y="507.7">MACHINING:</text>
<text x="38.6" y="513.7">NOTE</text>
<text x="58.8" y="513.7">:-(French)</text>
<text x="490.6" y="513">#</text>
<text x="499.2" y="513">WEIGHT(Kg</text>
<text x="537.2" y="513">):</text>
<text x="546.4" y="513">3.41</text>
<text x="564.7" y="513">kg</text>
<text x="38.6" y="519">ÉBAVUREZ</text>
<text x="74.6" y="519">TOUS</text>
<text x="94.9" y="519">LES</text>
<text x="110.2" y="519">TROUS</text>
<text x="134.5" y="519">NON</text>
<text x="151.8" y="519">SPÉCIFIÉS</text>
<text x="186.9" y="519">ET</text>
<text x="198.3" y="519">LES</text>
<text x="213.7" y="519">BORDS</text>
<text x="238.3" y="519">TRANCHANTS.</text>
<text x="490.6" y="523.5">NOTE</text>
<text x="510.8" y="523.5">:-(French)</text>
<text x="490.6" y="528.7">#</text>
<text x="490.6" y="534">#</text>
<text x="499.2" y="534">FINITION</text>
<text x="499.2" y="528.7">MATÉRIEL</text>
<text x="529" y="534">:</text>
<text x="532.3" y="528.7">:</text>
<text x="538.7" y="528.7">M.S.</text>
<text x="539.5" y="534">I.Z.B.P.</text>
<text x="566.4" y="534">(TRIVALENT)</text>
<text x="490.6" y="539.2">#</text>
<text x="499.2" y="539.2">MACHINES</text>
<text x="534.7" y="539.2">:</text>
<text x="490.6" y="544.5">#</text>
<text x="499.2" y="544.5">POIDS</text>
<text x="521.7" y="544.5">(Kg):</text>
<text x="541.9" y="544.5">3.41</text>
<text x="560.1" y="544.5">kg</text>
</g>
<text font-size="5.6" x="723.5" y="539.3">WIPRO PARI GROUP</text>
<g font-size="5.4">
<text x="303.2" y="68.3">u0.02</text>
<text x="172" y="138.3">u0.02</text>
<text x="303.2" y="138.3">u0.02</text>
<text x="76" y="218.2">i</text>
</g>
<g font-size="4.9">
<text x="42.9" y="6.6">1</text>
<text x="101.3" y="6.7">2</text>
<text x="152.5" y="6.7">3</text>
<text x="202.1" y="6.7">4</text>
<text x="252.1" y="6.7">5</text>
<text x="300.6" y="6.7">6</text>
<text x="352.6" y="6.7">7</text>
<text x="401.9" y="6.7">8</text>
<text x="448.4" y="6.7">9</text>
<text x="498.1" y="6.7">10</text>
<text x="546.4" y="6.7">11</text>
<text x="597" y="6.7">12</text>
<text x="648.5" y="6.6">13</text>
<text x="699.4" y="6.6">14</text>
<text x="749" y="6.7">15</text>
<text x="809.5" y="6.6">16</text>
<text x="9.7" y="26.7">M</text>
<text x="840.6" y="26.7">M</text>
<text x="9.7" y="71.4">L</text>
<text x="840.6" y="71.4">L</text>
<text x="9.7" y="124.2">K</text>
<text x="840.6" y="124.2">K</text>
<text x="9.7" y="173.4">J</text>
<text x="840.6" y="173.4">J</text>
<text x="9.7" y="222.7">H</text>
<text x="840.6" y="222.7">H</text>
<text x="9.7" y="274.3">G</text>
<text x="840.6" y="274.3">G</text>
<text x="9.7" y="322.6">F</text>
<text x="840.6" y="322.6">F</text>
<text x="9.7" y="373.3">E</text>
<text x="840.6" y="373.3">E</text>
<text x="9.7" y="423.8">D</text>
<text x="840.6" y="423.8">D</text>
<text x="9.7" y="472.8">C</text>
<text x="840.6" y="472.8">C</text>
<text x="9.7" y="522.1">B</text>
<text x="840.6" y="522.1">B</text>
<text x="9.7" y="568.7">A</text>
<text x="840.6" y="568.7">A</text>
<text x="17.2" y="577">NOTE FOR WIPRO PARI DESIGN -REF. ONLY</text>
<text x="44.5" y="582.3">WEAR DETAILS : N.A.</text>
<text x="42.9" y="590.6">1</text>
<text x="101.3" y="590.7">2</text>
<text x="152.5" y="590.7">3</text>
<text x="202.1" y="590.7">4</text>
<text x="252.1" y="590.7">5</text>
<text x="300.6" y="590.7">6</text>
<text x="352.6" y="590.7">7</text>
<text x="401.9" y="590.7">8</text>
<text x="448.4" y="590.7">9</text>
<text x="498.1" y="590.7">10</text>
<text x="546.4" y="590.7">11</text>
<text x="597" y="590.7">12</text>
<text x="648.5" y="590.6">13</text>
<text x="699.4" y="590.5">14</text>
<text x="749" y="590.7">15</text>
<text x="809.5" y="590.5">16</text>
</g>
<text font-size="4.2" x="677.1" y="13.9">NOTE : STANDARD FASTENER TORQUE AS PER STD-DES-01-00FR-DES-006-00</text>
<g font-size="3.9">
<text x="653" y="530.9">REVISION</text>
<text x="708.9" y="530.9">DESCRIPTION</text>
<text x="779.4" y="530.9">DATE</text>
<text x="793.1" y="530.9">DRN.BY</text>
<text x="610.8" y="557.1">RESERVED</text>
<text x="635.2" y="557.1">SPACE</text>
<text x="610.8" y="562.7">FOR</text>
<text x="610.8" y="568.3">CONTROLLED</text>
<text x="640.7" y="568.3">COPY</text>
<text x="610.8" y="573.8">STAMP</text>
</g>
<text font-size="3.6" x="746.2" y="549.8">FLAT 1</text>
<text font-size="3.5" x="655.4" y="547.1">www.wipropari.com</text>
<g font-size="3.1">
<text x="818.1" y="527.3">LIMITS</text>
<text x="815" y="545.5">DRAWING TYPE</text>
<text x="690" y="546.1">DESCRIPTION</text>
<text x="689.5" y="554.6">SURFACE AREA</text>
<text x="706.2" y="554.6">SURFACE TREATMENT</text>
<text x="742.7" y="554.6">MACHINING</text>
<text x="762.5" y="554.6">DESIGN UNIT</text>
<text x="783.6" y="554.6">DESIGN UNIT CD.</text>
<text x="811" y="554.4">TEAM NO.</text>
<text x="823.3" y="554.5">SHEET SIZE</text>
<text x="828.6" y="559.9">A1</text>
<text x="689.4" y="564.9">REFERENCE DWG.</text>
<text x="690.8" y="569.3">DRN.BY</text>
<text x="704.4" y="569.2">CHKD.BY</text>
<text x="719.6" y="569.3">APPD.BY</text>
<text x="739.7" y="569.1">MATERIAL</text>
<text x="741.8" y="564.7">PART CLASS.</text>
<text x="768.6" y="564.7">HEAT TREATMENT</text>
<text x="772.5" y="569.7">DRG./PART CODE</text>
<text x="811.9" y="569.3">REV.</text>
<text x="824.4" y="569.4">SCALE</text>
<text x="737.3" y="578">NET WEIGHT-Kg</text>
<text x="824.4" y="578.5">SHEET</text>
</g>
<text font-size="3" x="832.4" y="403.9">°</text>
<g font-size="2.8">
<text x="558.3" y="505.4">3.2</text>
<text x="813.4" y="531.5">Gen Tol.: IS 2102</text>
<text x="556.9" y="537.2">3.2</text>
<text x="652.1" y="550.4">1.ALL DIMENSIONS ARE</text>
<text x="652" y="556.4">2.DO NOT SCALE</text>
<text x="652" y="562.5">3.IF IN DOUBT ,</text>
<text x="652" y="569.2">LOCATION :</text>
<text x="657.2" y="575.8">ALL RIGHTS OF REPRODUCTION &amp;</text>
<text x="689.1" y="575">03006810</text>
<text x="703.4" y="574.9">03005766</text>
<text x="718.4" y="575">03002882</text>
<text x="657.7" y="579.2">DISTRIBUTION ARE RESERVED</text>
</g>
<g font-size="2.7">
<text x="817.3" y="549.9">MACHINING</text>
<text x="652.9" y="553.5">IN mm</text>
<text x="652.7" y="559.5">DRAWING.</text>
<text x="689.6" y="559.1">108.11 in^2</text>
<text x="724.1" y="559.2">#</text>
<text x="751" y="559.1">#</text>
<text x="766.6" y="559">WPES</text>
<text x="790.3" y="558.8">0300</text>
<text x="811.9" y="558.8">PL-02</text>
<text x="652.7" y="565.5">ASK TEAM MEMBER</text>
<text x="673.4" y="569.6">PUNE</text>
<text x="726.1" y="564.9">N.A.</text>
<text x="761.4" y="564.9">B</text>
<text x="812.1" y="564.9">N.A.</text>
<text x="746.1" y="573.2">#</text>
<text x="825.6" y="573.4">1 : 1</text>
<text x="653.1" y="576.3">C</text>
<text x="689.2" y="582.4">11-05-2024</text>
<text x="703.5" y="582.5">11-05-2024</text>
<text x="718.6" y="582.6">11-05-2024</text>
<text x="742.3" y="582.2">3.41 kg</text>
<text x="824.1" y="582.4">1 OF 1</text>
</g>
<g font-size="2.5">
<text x="807.8" y="392">DEBURR AND REMOVE SHARP</text>
<text x="808.2" y="394.8">EDGES UNLESS SHARP EDGE</text>
<text x="809.1" y="400.9">UNSP.RADII</text>
<text x="809.8" y="397.6">REQUIREMENT SPECIFIED</text>
<text x="824.4" y="400.7">UNSP.CHF.</text>
<text x="812.2" y="403.6">0.5 R</text>
<text x="825.3" y="403.9">0.5 X 45</text>
<text x="812.8" y="411.8">UP TO 10</text>
<text x="829.1" y="411.9">±1.5°</text>
<text x="811.4" y="416.1">10 UP TO 50</text>
<text x="828.5" y="416.1">±0°50'</text>
<text x="810.4" y="424.5">120 UP TO 400</text>
<text x="810.9" y="420.3">50 UP TO 120</text>
<text x="828.5" y="424.5">±0°15'</text>
<text x="828.5" y="420.3">±0°25'</text>
<text x="811.7" y="433.2">0.5 UP TO 3</text>
<text x="812.5" y="437.5">3 UP TO 6</text>
<text x="829.6" y="437.4">±0.2</text>
<text x="829.6" y="433.2">±0.1</text>
<text x="812" y="441.7">6 UP TO 30</text>
<text x="829.6" y="441.7">±0.5</text>
<text x="810.9" y="445.9">30 UP TO 120</text>
<text x="829.6" y="446">±0.8</text>
<text x="809.9" y="454.4">315 UP TO 1000</text>
<text x="810.3" y="450.2">120 UP TO 315</text>
<text x="829.6" y="450.2">±1.2</text>
<text x="830.7" y="454.4">±2</text>
<text x="809.4" y="458.7">1000 UP TO 2000</text>
<text x="830.6" y="458.7">±3</text>
<text x="811.9" y="463">OVER 2000</text>
<text x="830.7" y="463">±4</text>
<text x="813.1" y="471.6">UP TO 10</text>
<text x="830.1" y="471.6">±1°</text>
<text x="811.4" y="475.9">10 UP TO 50</text>
<text x="828.5" y="475.9">±0°30'</text>
<text x="810.4" y="484.4">120 UP TO 400</text>
<text x="811.2" y="480.1">50 UP TO 120</text>
<text x="828.5" y="484.4">±0°10'</text>
<text x="828.5" y="480.1">±0°20'</text>
<text x="811.7" y="493">0.5 UP TO 3</text>
<text x="812.4" y="497.2">3 UP TO 6</text>
<text x="829.6" y="497.3">±0.1</text>
<text x="829.6" y="493">±0.1</text>
<text x="811.9" y="501.5">6 UP TO 30</text>
<text x="829.6" y="501.5">±0.2</text>
<text x="810.8" y="505.8">30 UP TO 120</text>
<text x="829.6" y="505.8">±0.3</text>
<text x="809.8" y="514.3">315 UP TO 1000</text>
<text x="810.3" y="510.1">120 UP TO 315</text>
<text x="829.6" y="510">±0.5</text>
<text x="829.6" y="514.3">±0.8</text>
<text x="668.4" y="519.9">.</text>
<text x="783.5" y="520">.</text>
<text x="799.1" y="519.9">.</text>
<text x="809.2" y="518.5">1000 UP TO 2000</text>
<text x="829.6" y="518.5">±1.2</text>
<text x="668.4" y="524.9">.</text>
<text x="783.3" y="524.8">.</text>
<text x="799.1" y="524.8">.</text>
<text x="811.9" y="522.8">OVER 2000</text>
<text x="830.6" y="522.7">±2</text>
</g>
<g font-size="2.4">
<text x="4.1" y="556.9" transform="rotate(-90 4.1 556.9)">Uploading\2022-23\P23Y5\P23Y5B091040.dft</text>
<text x="4.1" y="584.1" transform="rotate(-90 4.1 584.1)">\\srv01102\ExDM</text>
</g>
<g font-size="2.1">
<text x="811.5" y="406.1">UNSPECIFIED TOL.(FAB)</text>
<text x="812.5" y="408.5">FOR ANGULAR IN mm.</text>
<text x="811.6" y="427.7">UNSPECIFIED TOL.(FAB)</text>
<text x="813.6" y="430.1">FOR LINEAR IN mm.</text>
<text x="811.7" y="466.1">UNSPECIFIED TOL.(M/C)</text>
<text x="812.5" y="468.5">FOR ANGULAR IN mm.</text>
<text x="811.7" y="487.6">UNSPECIFIED TOL.(M/C)</text>
<text x="813.6" y="489.9">FOR LINEAR IN mm.</text>
</g>
</svg>
